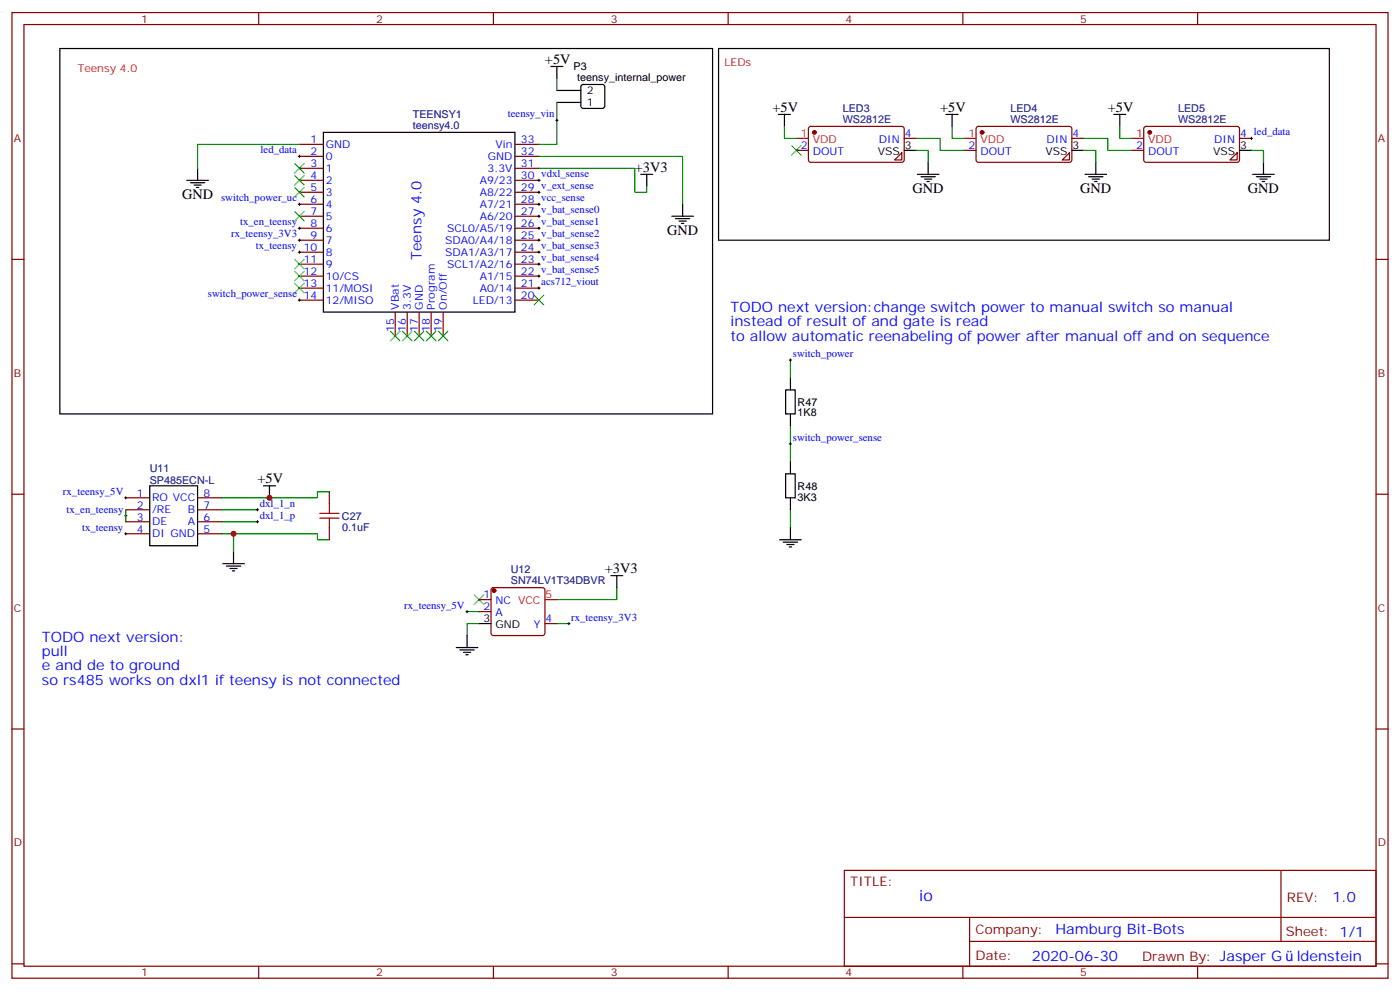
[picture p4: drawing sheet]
<svg xmlns="http://www.w3.org/2000/svg" width="412mm" height="292mm" viewBox="0 0 412 292" stroke-linecap="round" stroke-linejoin="round" font-family="sans-serif">
<g fill="none" stroke="#000" stroke-width=".35">
<path d="M17.6 14.3h192.3v107.6h-192.3zM162.3 19.6h3.5M164 19.6v3.5M211.7 14.3h179.9v56.4h-179.9zM95.2 39h56.5v52.9h-56.5zM164 30.2h7.1M164 26.6h7.1M171.3 25.1l.5-.2h5.6l.5 .2 .3 .5v5.6l-.3 .5-.5 .2h-5.6l-.5-.2-.2-.5v-5.6zM229.3 33.7h3.5M231.1 33.7v3.5M278.7 33.7h3.5M280.5 33.7v3.5"/>
<path d="M328.1 33.7h3.5M329.8 33.7v3.5M55 53.1h6.4M56.1 53.8h4.2M57.1 54.5h2.2M57.9 55.2h.7M58.2 49.6v3.5M188.7 51.3h3.6M190.5 51.3v3.6M266.3 44.3h3.6M270.2 51.3h6.4M271.3 52h4.2"/>
<path d="M272.3 52.7h2.2M273 53.4h.8M273.4 47.8v3.5M315.7 44.3h3.6M319.6 51.3h6.4M320.7 52h4.2M321.7 52.7h2.1M322.4 53.4h.7M322.8 47.8v3.5M365.1 44.3h3.6M369 51.3h6.4M370.1 52h4.2"/>
<path d="M371.1 52.7h2.1M371.8 53.4h.7M372.2 47.8v3.5M197.9 63.7h6.4M199 64.4h4.2M200 65.1h2.1M200.7 65.8h.7M201.1 60.1v3.6M231.4 114.8h2.8v7.1h-2.8zM232.8 111.3v3.5M231.4 139.5h2.8v7.1h-2.8zM232.8 121.9v3.5"/>
<path d="M232.8 136v3.5M44.1 143.1h14.1v17.6h-14.1zM77.6 143.1h3.5M79.4 143.1v3.5M229.7 158.9h6.3M230.7 159.6h4.2M232.8 146.6v3.5M232.8 155.4v3.5M65.6 166h6.4M66.7 166.7h4.2M67.7 167.4h2.1M68.4 168.1h.7"/>
<path d="M68.8 162.5v3.5M179.9 169.5h3.5M181.7 169.5v3.5M231.8 160.3h2.1M232.5 161h.7M134.4 190.7h6.4M135.5 191.4h4.2M136.5 192.1h2.1M137.2 192.8h.7M137.6 187.1v3.6M141.1 183.6h3.5"/>
</g>
<g fill="none" stroke="#870000" stroke-width=".35">
<path d="M3.5 3.7h405.4v284.3h-405.4zM7.1 7.2h398.2v277.3h-398.2zM76.2 3.7v3.5M145.3 3.7v3.5M214.5 3.7v3.5M283.6 3.7v3.5M352.8 3.7v3.5M238.4 37.4l.4-.2 27.1 .1 .4 .6v9.5l-.7 .4-27-.1-.5-.6v-9.2zM287.7 37.4l.5-.2 27.1 .1 .4 .6v9.5l-.7 .4-27.1-.1-.4-.6v-9.2zM337.1 37.4l.5-.2 27.1 .1 .4 .6v9.5l-.7 .4-27.1-.1-.4-.6v-9.2zM88.2 42.5h7M88.2 46h7"/>
<path d="M88.2 49.6h7M88.2 53.1h7M88.2 56.6h7M151.7 42.5h7M151.7 46h7M151.7 49.6h7M151.7 53.1h7M151.7 56.6h7M234.6 44.3h3.5M265.6 45v2.1h-2.1zM266.3 40.7h3.6M284 44.3h3.5"/>
<path d="M315 45v2.1h-2.1zM315.7 40.7h3.6M333.4 44.3h3.5M364.4 45v2.1h-2.1zM365.1 40.7h3.6M3.5 76.4h3.6M88.2 60.1h7M88.2 63.7h7M88.2 67.2h7M88.2 70.7h7M88.2 74.3h7M88.2 77.8h7"/>
<path d="M151.7 60.1h7M151.7 63.7h7M151.7 67.2h7M151.7 70.7h7M151.7 74.3h7M151.7 77.8h7M405.3 76.4h3.6M88.2 81.3h7M88.2 84.8h7M88.2 88.4h7M116.4 91.9v7.1M119.9 91.9v7.1"/>
<path d="M123.5 91.9v7.1M127 91.9v7.1M130.5 91.9v7.1M151.7 81.3h7M151.7 84.8h7M151.7 88.4h7M3.5 145.5h3.6M37 146.6h7.1M37 150.1h7.1M37 153.6h7.1M37 157.2h7.1M58.2 146.6h7.1"/>
<path d="M58.2 150.1h7.1M58.2 153.6h7.1M58.2 157.2h7.1M97 144.8v3.5M97 155.4v3.5M405.3 145.5h3.6M141.1 176.6h3.5M144.9 173.2l.4-.2h14.5l.5 .2 .2 .5v12.7l-.2 .5-.5 .2h-14.5l-.5-.2-.2-.5v-12.7zM141.1 180.1h3.5M160.5 183.6h3.5M3.5 214.7h3.6M405.3 214.7h3.6"/>
<path d="M248.7 256.3h156.6v28.2h-156.6zM377.3 256.3v20.9M248.7 270.1h156.5M285.6 277.2h119.6M285.6 270.1v14.2M3.5 283.8h3.6M76.2 284.5v3.5M145.3 284.5v3.5M214.5 284.5v3.5M283.6 284.5v3.5M352.8 284.5v3.5M405.3 283.8h3.6"/>
</g>
<g fill="none" stroke="#008700" stroke-width=".35">
<path d="M164 30.2v12.3h-5.3M164 23.1v3.5M231.1 37.2v3.5h3.5M280.5 37.2v3.5h3.5M329.8 37.2v3.5h3.6M88.2 42.5h-30v7.1M158.7 46h42.4v14.1M158.7 49.6h28.3v7h3.5v-1.7M269.9 40.7h7v3.6h7.1M269.9 44.3h3.5v3.5M319.3 40.7h7v3.6h7.1M319.3 44.3h3.5v3.5"/>
<path d="M368.7 44.3h3.5v3.5M232.8 106v5.3M232.8 125.4v10.6M37 150.1v3.5M65.3 157.2h28.2v1.7h3.5M65.3 153.6h10.5M65.3 150.1h10.5M68.8 157.2v5.3M97 144.8h-3.5v1.8h-28.2M232.8 150.1v5.3M181.7 173v3.6h-17.7M137.6 180.1h3.5"/>
<path d="M141.1 183.6h-3.5v3.5M164 183.6h3.6"/>
</g>
<g fill="#870000" stroke="#870000" stroke-width=".35">
<circle cx="239.9" cy="39" r=".53"/>
<circle cx="289.3" cy="39" r=".53"/>
<circle cx="338.7" cy="39" r=".53"/>
<circle cx="145.5" cy="173.9" r=".53"/>
</g>
<path d="M234.6 40.7h3.5M284 40.7h3.5M333.4 40.7h3.5M160.5 176.6h3.5" fill="none" stroke="#f00" stroke-width=".35"/>
<g fill="none" stroke="#000" stroke-width=".29">
<path d="M163.7 35.5h.7M164 35.1v.7M87.8 46h.7M88.2 45.7v.7M88.2 59.8v.7M158.4 56.6h.7M158.4 53.1h.7M158.7 52.7v.7M158.7 56.3v.7M158.7 59.8v.7M368.3 40.7h.7M368.7 40.4v.7"/>
<path d="M87.8 67.2h.7M87.8 74.3h.7M87.8 60.1h.7M87.8 70.7h.7M88.2 66.9v.7M88.2 70.4v.7M88.2 73.9v.7M158.4 67.2h.7M158.4 74.3h.7M158.4 60.1h.7M158.4 70.7h.7M158.4 77.8h.7"/>
<path d="M158.4 63.7h.7M158.7 63.3v.7M158.7 66.9v.7M158.7 70.4v.7M158.7 73.9v.7M158.7 77.4v.7M87.8 88.4h.7M88.2 88v.7M158.4 81.3h.7M158.4 84.8h.7M158.7 81v.7M158.7 84.5v.7"/>
<path d="M232.5 106h.7M232.8 105.7v.7M232.5 130.7h.7M232.8 130.4v.7M36.7 146.6h.7M36.7 157.2h.7M36.7 151.9h.7M37 146.2v.7M37 151.5v.7M37 156.8v.7M75.5 153.6h.7M75.5 150.1h.7"/>
<path d="M75.8 149.8v.7M75.8 153.3v.7M137.6 179.7v.7M137.2 180.1h.7M167.2 183.6h.7M167.6 183.3v.7"/>
</g>
<path d="M94.2 151.2h5.6M94.2 152.6h5.6M97 148.3v2.9M97 152.6v2.8" fill="none" stroke="#a10000" stroke-width=".35"/>
<g fill="none" stroke="#3c3" stroke-width=".35">
<path d="M86.8 55.2l2.8 2.8M86.8 48.2l2.8 2.8M86.8 51.7l2.8 2.8M89.6 55.2l-2.8 2.8M89.6 48.2l-2.8 2.8M89.6 51.7l-2.8 2.8M233.2 42.9l2.8 2.8M236 42.9l-2.8 2.8M86.8 79.9l2.8 2.8M86.8 62.3l2.8 2.8M86.8 76.4l2.8 2.8M89.6 79.9l-2.8 2.8"/>
<path d="M89.6 62.3l-2.8 2.8M89.6 76.4l-2.8 2.8M86.8 83.4l2.8 2.9M89.6 83.4l-2.8 2.9M115 97.5l2.8 2.9M117.8 97.5l-2.8 2.9M118.5 97.5l2.9 2.9M121.4 97.5l-2.9 2.9M122.1 97.5l2.8 2.9M124.9 97.5l-2.8 2.9M125.6 97.5l2.8 2.9M128.4 97.5l-2.8 2.9"/>
<path d="M129.1 97.5l2.8 2.9M131.9 97.5l-2.8 2.9M157.3 87l2.9 2.8M160.2 87l-2.9 2.8M139.7 175.2l2.8 2.8M142.5 175.2l-2.8 2.8"/>
</g>
<g fill="#c00">
<circle cx="79.4" cy="146.6" r=".88"/>
<circle cx="68.8" cy="157.2" r=".88"/>
</g>
<text font-size="4.6" fill="#00f" x="270.8" y="265.3">io</text>
<g font-size="4.2">
<text x="160.5" y="18.9">+5V</text>
<text x="227.5" y="33">+5V</text>
<text x="276.9" y="33">+5V</text>
<text x="326.3" y="33">+5V</text>
<text x="187" y="50.6">+3V3</text>
<text x="53.6" y="58.7">GND</text>
<text x="268.8" y="57">GND</text>
<text x="318.2" y="57">GND</text>
<text x="367.6" y="57">GND</text>
<text x="196.5" y="69.3">GND</text>
<text x="75.8" y="142.3">+5V</text>
<text x="178.2" y="168.8">+3V3</text>
</g>
<g font-size="4.2" fill="#00f">
<text x="124.2" y="76.5" transform="rotate(-90 124.2 76.5)">Teensy 4.0</text>
<text x="215.2" y="91.9">TODO next version:change switch power to manual switch so manual</text>
<text x="215.2" y="96.1">instead of result of and gate is read</text>
<text x="215.2" y="100.4">to allow automatic reenabeling of power after manual off and on sequence</text>
<text x="12.3" y="188.9">TODO next version:</text>
<text x="12.3" y="193.1">pull</text>
<text x="12.3" y="197.4">e and de to ground</text>
<text x="12.3" y="201.6">so rs485 works on dxl1 if teensy is not connected</text>
<text x="392.5" y="265.6">1.0</text>
<text x="310.9" y="275.1">Hamburg Bit-Bots</text>
<text x="304" y="282.9">2020-06-30</text>
<text x="382" y="282.8">ldenstein</text>
</g>
<g font-size="3.9" fill="#800">
<text x="250.5" y="260.9">TITLE:</text>
<text x="379.1" y="265.6">REV:</text>
<text x="287.4" y="275.1">Company:</text>
<text x="378.7" y="275.7">Sheet: 1/1</text>
<text x="287.4" y="282.8">Date:</text>
<text x="336.4" y="282.8">Drawn By: Jasper G</text>
</g>
<g font-size="3.2" fill="#800">
<text x="41.6" y="6.7">1</text>
<text x="110.8" y="6.7">2</text>
<text x="179.9" y="6.7">3</text>
<text x="249.1" y="6.7">4</text>
<text x="318.2" y="6.7">5</text>
<text x="4.1" y="41.8">A</text>
<text x="405.9" y="41.8">A</text>
<text x="4.1" y="110.9">B</text>
<text x="405.9" y="110.9">B</text>
<text x="4.1" y="180.1">C</text>
<text x="405.9" y="180.1">C</text>
<text x="4.1" y="249.2">D</text>
<text x="405.9" y="249.2">D</text>
<text x="41.6" y="287.5">1</text>
<text x="110.8" y="287.5">2</text>
<text x="179.9" y="287.5">3</text>
<text x="249.1" y="287.5">4</text>
<text x="318.2" y="287.5">5</text>
</g>
<g font-size="3.2" fill="#f00">
<text x="22.9" y="21.3">Teensy 4.0</text>
<text x="213.4" y="19.6">LEDs</text>
<text x="235.9" y="40.4">1</text>
<text x="285.3" y="40.4">1</text>
<text x="334.7" y="40.4">1</text>
<text x="239.4" y="42.2">VDD</text>
<text x="288.8" y="42.2">VDD</text>
<text x="338.2" y="42.2">VDD</text>
<text x="160.7" y="176.2">5</text>
</g>
<g font-size="3.2">
<text x="169" y="20.6">P3</text>
<text x="170.1" y="23.8">teensy_internal_power</text>
<text x="172.9" y="27.7">2</text>
<text x="172.9" y="31.2">1</text>
<text x="258.5" y="45.7">VSS</text>
<text x="266.5" y="43.9">3</text>
<text x="307.9" y="45.7">VSS</text>
<text x="315.9" y="43.9">3</text>
<text x="357.3" y="45.7">VSS</text>
<text x="365.3" y="43.9">3</text>
<text x="234.9" y="119.5">R47</text>
<text x="234.9" y="122.6">1K8</text>
<text x="234.9" y="147.4">3K3</text>
<text x="234.9" y="144.2">R48</text>
<text x="142.4" y="183.3">3</text>
<text x="145.9" y="185">GND</text>
</g>
<g font-size="3.2" fill="#000080">
<text x="121.6" y="34.7">TEENSY1</text>
<text x="248.3" y="33">LED3</text>
<text x="297.7" y="33">LED4</text>
<text x="347" y="33">LED5</text>
<text x="121.6" y="37.9">teensy4.0</text>
<text x="248.3" y="36.2">WS2812E</text>
<text x="297.7" y="36.2">WS2812E</text>
<text x="347" y="36.2">WS2812E</text>
<text x="44.1" y="142.5">SP485ECN-L</text>
<text x="44.1" y="139">U11</text>
<text x="100.7" y="153">C27</text>
<text x="100.8" y="156.2">0.1uF</text>
<text x="150.5" y="172">SN74LV1T34DBVR</text>
<text x="150.5" y="168.8">U12</text>
</g>
<g font-size="3.2" fill="#00f">
<text x="149.6" y="34.6">teensy_vin</text>
<text x="266.5" y="40.4">4</text>
<text x="315.9" y="40.4">4</text>
<text x="365.3" y="40.4">4 led_data</text>
<text x="76.8" y="45.2">led_data</text>
<text x="91.5" y="45.7">2</text>
<text x="91.5" y="42.2">1</text>
<text x="96" y="47.1">0</text>
<text x="96" y="43.6">GND</text>
<text x="143.7" y="47.1">GND</text>
<text x="145.9" y="43.6">Vin</text>
<text x="153.5" y="42.2">33</text>
<text x="153.5" y="45.7">32</text>
<text x="235.9" y="43.9">2</text>
<text x="239.4" y="45.7">DOUT</text>
<text x="258.9" y="42.2">DIN</text>
<text x="285.3" y="43.9">2</text>
<text x="288.8" y="45.7">DOUT</text>
<text x="308.3" y="42.2">DIN</text>
<text x="334.7" y="43.9">2</text>
<text x="338.2" y="45.7">DOUT</text>
<text x="357.7" y="42.2">DIN</text>
<text x="91.5" y="52.7">4</text>
<text x="91.5" y="49.2">3</text>
<text x="96" y="50.6">1</text>
<text x="143.6" y="50.6">3.3V</text>
<text x="153.5" y="49.2">31</text>
<text x="153.5" y="52.7">30 vdxl_sense</text>
<text x="65.1" y="59.3">switch_power_uc</text>
<text x="91.5" y="59.8">6</text>
<text x="91.5" y="56.3">5</text>
<text x="96" y="57.7">3</text>
<text x="96" y="54.2">2</text>
<text x="141.3" y="54.2">A9/23</text>
<text x="141.3" y="57.7">A8/22</text>
<text x="153.5" y="56.3">29 v_ext_sense</text>
<text x="153.5" y="59.8">28 vcc_sense</text>
<text x="91.5" y="63.3">7</text>
<text x="96" y="64.7">5</text>
<text x="96" y="61.2">4</text>
<text x="141.3" y="61.2">A7/21</text>
<text x="141.3" y="64.7">A6/20</text>
<text x="153.5" y="63.3">27 v_bat_sense0</text>
<text x="68.1" y="69.8">rx_teensy_3V3</text>
<text x="70.8" y="66.3">tx_en_teensy</text>
<text x="91.5" y="70.4">9</text>
<text x="91.5" y="66.9">8</text>
<text x="96" y="71.8">7</text>
<text x="96" y="68.3">6</text>
<text x="131.1" y="71.8">SDA0/A4/18</text>
<text x="131.7" y="68.3">SCL0/A5/19</text>
<text x="153.5" y="66.9">26 v_bat_sense1</text>
<text x="153.5" y="70.4">25 v_bat_sense2</text>
<text x="75.3" y="73.4">tx_teensy 10</text>
<text x="89.5" y="77.4">11</text>
<text x="96" y="75.3">8</text>
<text x="131.1" y="75.3">SDA1/A3/17</text>
<text x="153.5" y="73.9">24 v_bat_sense3</text>
<text x="153.5" y="77.4">23 v_bat_sense4</text>
<text x="89.5" y="81">12</text>
<text x="96" y="82.4">10/CS</text>
<text x="96" y="78.8">9</text>
<text x="131.7" y="78.8">SCL1/A2/16</text>
<text x="141.3" y="82.4">A1/15</text>
<text x="153.5" y="81">22 v_bat_sense5</text>
<text x="61.3" y="87.5">switch_power_sense 14</text>
<text x="89.5" y="84.5">13</text>
<text x="96" y="89.4">12/MISO</text>
<text x="96" y="85.9">11/MOSI</text>
<text x="139.3" y="89.4">LED/13</text>
<text x="141.3" y="85.9">A0/14</text>
<text x="153.5" y="84.5">21 acs712_viout</text>
<text x="153.5" y="88">20</text>
<text x="117.5" y="91.2" transform="rotate(-90 117.5 91.2)">VBat</text>
<text x="121" y="91.2" transform="rotate(-90 121 91.2)">3.3V</text>
<text x="124.5" y="91.2" transform="rotate(-90 124.5 91.2)">GND</text>
<text x="128.1" y="91.2" transform="rotate(-90 128.1 91.2)">Program</text>
<text x="131.6" y="91.2" transform="rotate(-90 131.6 91.2)">On/Off</text>
<text x="116.1" y="97.7" transform="rotate(-90 116.1 97.7)">15</text>
<text x="119.6" y="97.7" transform="rotate(-90 119.6 97.7)">16</text>
<text x="123.1" y="97.7" transform="rotate(-90 123.1 97.7)">17</text>
<text x="126.6" y="97.7" transform="rotate(-90 126.6 97.7)">18</text>
<text x="130.2" y="97.7" transform="rotate(-90 130.2 97.7)">19</text>
<text x="233.5" y="105.1">switch_power</text>
<text x="233.5" y="129.8">switch_power_sense</text>
<text x="18.6" y="145.7">rx_teensy_5V</text>
<text x="40.3" y="146.2">1</text>
<text x="40.3" y="149.8">2</text>
<text x="44.8" y="147.6">RO VCC</text>
<text x="60" y="149.8">7</text>
<text x="60" y="146.2">8</text>
<text x="76.6" y="149.2">dxl_1_n</text>
<text x="19.6" y="151">tx_en_teensy</text>
<text x="40.3" y="153.3">3</text>
<text x="44.8" y="151.2">/RE</text>
<text x="44.8" y="154.7">DE</text>
<text x="55.3" y="151.2">B</text>
<text x="55.3" y="154.7">A</text>
<text x="60" y="153.3">6</text>
<text x="76.6" y="152.8">dxl_1_p</text>
<text x="24.2" y="156.3">tx_teensy</text>
<text x="40.3" y="156.8">4</text>
<text x="44.8" y="158.2">DI GND</text>
<text x="60" y="156.8">5</text>
<text x="119.1" y="179.2">rx_teensy_5V</text>
<text x="142.4" y="176.2">1</text>
<text x="142.4" y="179.7">2</text>
<text x="145.9" y="178">NC VCC</text>
<text x="145.9" y="181.5">A</text>
<text x="157.3" y="185">Y</text>
<text x="160.7" y="183.3">4</text>
<text x="168.3" y="182.7">rx_teensy_3V3</text>
</g>
</svg>
